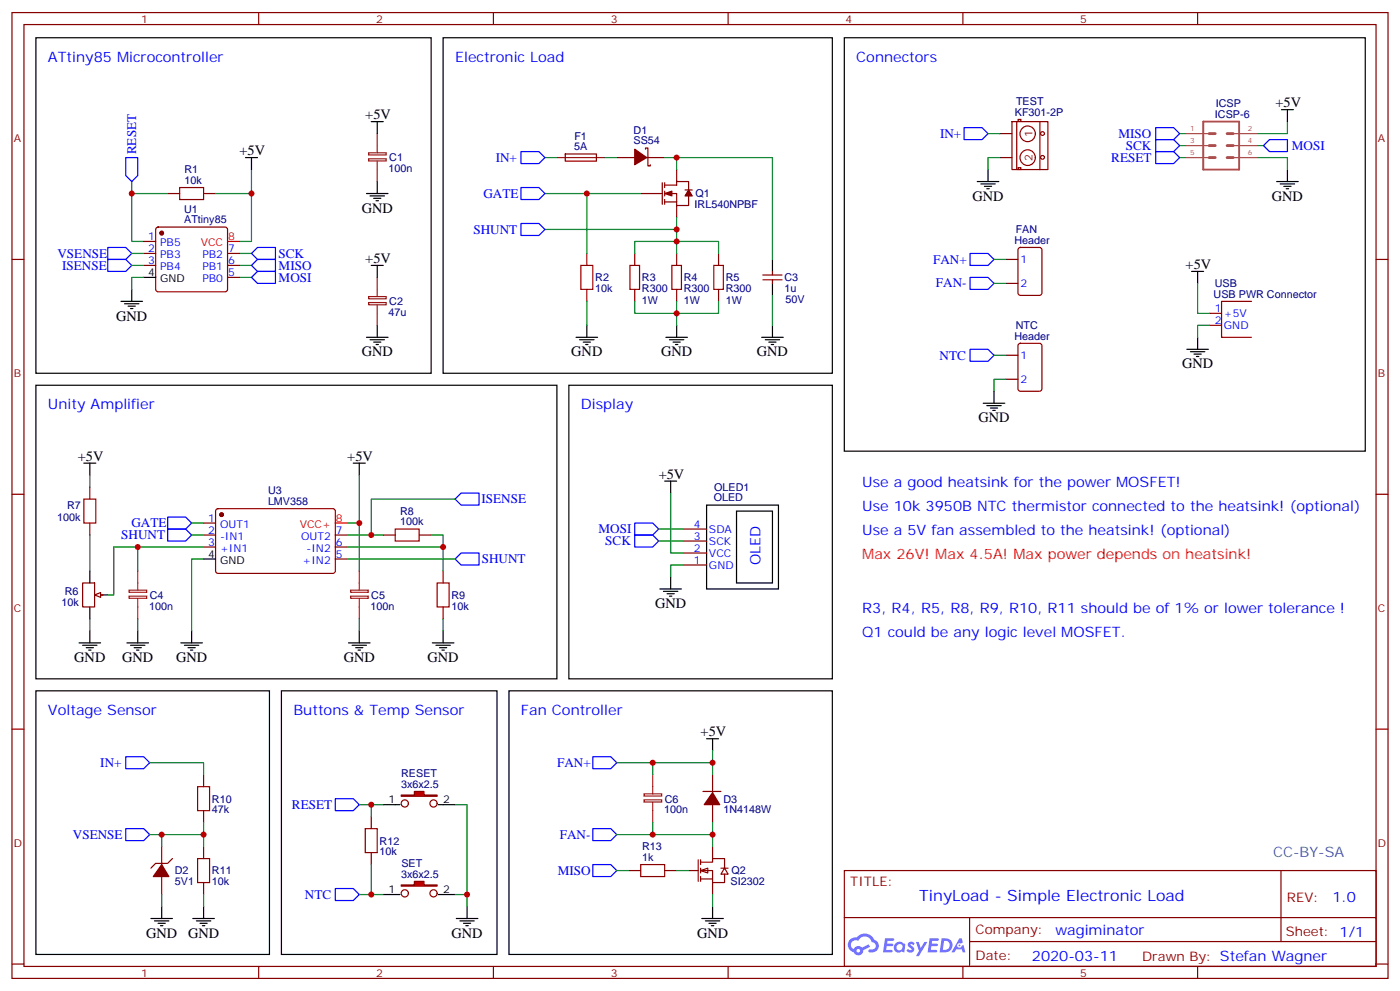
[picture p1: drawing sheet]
<svg xmlns="http://www.w3.org/2000/svg" width="412mm" height="292mm" viewBox="0 0 412 292" stroke-linecap="round" stroke-linejoin="round" font-family="sans-serif">
<g fill="none" stroke="#870000" stroke-width=".35">
<path d="M3.5 3.7h405.4v284.3h-405.4zM7.1 7.2h398.2v277.3h-398.2zM76.2 3.7v3.5M145.3 3.7v3.5M214.5 3.7v3.5M283.6 3.7v3.5M352.8 3.7v3.5M3.5 76.4h3.6M405.3 76.4h3.6M3.5 145.5h3.6M405.3 145.5h3.6M3.5 214.7h3.6"/>
<path d="M405.3 214.7h3.6M248.7 256.3h156.6v28.2h-156.6zM377.3 256.3v20.9M248.7 270.1h156.5M285.6 277.2h119.6M285.6 270.1v14.2M3.5 283.8h3.6M76.2 284.5v3.5M145.3 284.5v3.5M214.5 284.5v3.5M283.6 284.5v3.5M352.8 284.5v3.5"/>
<path d="M405.3 283.8h3.6"/>
</g>
<g fill="#5487ff">
<path d="M267.7 277.5a1.22 1.22 0 0 1 1.7 .2l-.4 .6a.47 .47 0 0 0-.3-.4 .47 .47 0 0 0-.5 .2l.1 .2a1.14 1.14 0 0 1 .8 1.8 1.14 1.14 0 0 1-1.9 0l-.2-.2 .5-.6 .7 .5a.29 .29 0 0 0 .3-.3 .29 .29 0 0 0-.2-.3 1.04 1.04 0 0 1-.6-1.7z"/>
<path d="M260.7 276.2h2.4l.3 .2-.2 .5-1.8 .1-.1 .8h1.5l.3 .4-.3 .4h-1.6l-.2 1.1h1.7l.2 .3-.2 .3-2.6 .1z"/>
<path d="M273.8 276.2h2.4l.3 .2-.1 .5-1.8 .1-.2 .8h1.6l.3 .4-.4 .4-1.6-.1-.1 1.1 1.7 .1 .2 .3-.2 .3-2.6 .1z"/>
<path d="M282.6 276.2h.7l.3 1.3-.6 .3a.69 .69 0 0 0-1 .3 .69 .69 0 0 0 .4 .9 .69 .69 0 0 0 .9-.6l.5-.2 .6 2.2h-.8l-.2-.9h-1.8l-.5 .9h-.8z"/>
<path d="M269.8 277.3h.8l.6 1.8 1.1-1.8h.9l-2.6 4.2h-.8l.9-1.5z"/>
<path d="M277.4 276.2l-.6 4.2h1.3a2.11 2.11 0 0 0 2.5-2.1 2.11 2.11 0 0 0-2.5-2.1zM278.1 277a1.39 1.39 0 0 1 1.7 1.4 1.39 1.39 0 0 1-1.8 1.2h-.3z"/>
<path d="M263.7 277.8a1.54 1.54 0 0 0-.1 2.2 1.54 1.54 0 0 0 2.2 .1l.6 .3 .3-2.3-.2-.3h-.4a1.49 1.49 0 0 0-2.4 0zM264 278.8a.94 .94 0 0 1 1.8 0 .94 .94 0 0 1-1.8 0z"/>
<path d="M250.4 276.6a2.18 2.18 0 0 0 1.1 3.7 1.44 1.44 0 0 0 1.6 .9 1.44 1.44 0 0 0 1.2-1.4l2-1.1-.5-.7-1.9 1a1.47 1.47 0 0 0-2.4 .4 1.39 1.39 0 0 1-.7-1.9 1.39 1.39 0 0 1 2-.5 2.12 2.12 0 0 1 2.2-1.3 2.12 2.12 0 0 1 1.9 1.7 1.14 1.14 0 0 1 1.1 1.4 1.14 1.14 0 0 1-1.7 .7 .43 .43 0 0 0-.5 .4 .43 .43 0 0 0 .4 .5 1.98 1.98 0 0 0 2.5-1.2 1.98 1.98 0 0 0-1.2-2.6 3.1 3.1 0 0 0-5.3-.6l-.9 .1zM252.3 279.9a.55 .55 0 0 1 1.1 0 .55 .55 0 0 1-1.1 0z"/>
<circle cx="282.6" cy="278.3" r=".26"/>
</g>
<g fill="none" stroke="#000" stroke-width=".35">
<path d="M10.6 11.1h116.4v98.8h-116.4zM109.4 35.8h3.5M111.1 35.8v3.5M377.5 32.3h3.5M379.2 32.3v3.5M72.3 46.4h3.5M74.1 46.4v3.5M107.9 57h6.4M109 57.7h4.2M110.1 58.4h2.1M110.8 59.1h.7M111.1 53.4v3.6"/>
<path d="M376.1 53.4h6.3M377.1 54.2h4.3M378.2 54.9h2.1M378.9 55.6h.7M379.2 49.9v3.5M109.4 78.1h3.5M111.1 78.1v3.6M227.5 76.4v3.5M42.3 81.7h3.6M107.9 99.3h6.4M111.1 95.8v3.5M196.1 99.3h6.4"/>
<path d="M199.3 95.8v3.5M224.4 99.3h6.3M227.5 83.4v3.6M227.5 95.8v3.5M109 100h4.2M110.1 100.7h2.1M110.8 101.4h.7M197.2 100h4.2M198.3 100.7h2.1M199 101.4h.7M225.4 100h4.3M226.5 100.7h2.1"/>
<path d="M227.2 101.4h.7M26.5 168.1v3.5M26.5 178.7v3.5M28.2 175.2h3.5M60 164.6h3.5"/>
</g>
<path d="M111.1 39.3v5.7M108.6 46.7h5.2v.7h-5.2zM108.6 45h5.2v.6h-5.2zM111.1 47.4v6M164 46.4h14.2M108.6 89.1h5.2v.6h-5.2zM108.6 87.3h5.2v.6h-5.2zM111.1 81.7v5.6M111.1 89.8v6" fill="none" stroke="#8c2424" stroke-width=".35"/>
<path d="M52.9 55.2h7.1v3.5h-7.1zM185.6 78.1h2.8v7.1h-2.8zM197.9 78.1h2.8v7.1h-2.8zM210.3 78.1h2.8v7.1h-2.8z" fill="none" stroke="#a10000" stroke-width=".35"/>
<g fill="none" stroke="#870000" stroke-width=".35">
<path d="M49.4 57h3.5M60 57h3.5M166.5 45.3h9.1l.1 2.1h-9.2zM181.7 46.4h5.3M188.7 57h6.4M190.1 43.9v-.3h.8v5.3h.7v-.4M190.5 46.4h5.3M195.1 53.8v6.3M195.8 54.5h3.5v-1.1h3.5v2.5M195.8 57h3.5v3.5M195.8 59.4h3.5M195.8 53.8v1.4"/>
<path d="M195.8 56.3v1.4M195.8 58.7v1.4M199.3 49.9v3.5M201.8 55.9h2.1M202.8 57.7v2.8h-3.5M42.3 71.1h3.6M42.3 74.6h3.6M42.3 78.1h3.6M46.1 67.1l.5-.2h19.7l.5 .2 .2 .5v17.6l-.2 .5-.5 .2h-19.7l-.5-.2-.2-.5v-17.6zM67 74.6h3.6M67 78.1h3.6M187 74.6v3.5"/>
<path d="M199.3 60.5v3.5M199.3 74.6v3.5M211.7 74.6v3.5M227.5 79.9v1.1M67 81.7h3.6M187 85.2v3.5M199.3 85.2v3.5M211.7 85.2v3.5M224.7 82.4h5.7M224.7 81h5.7M227.5 82.4v1M60 154h3.5"/>
<path d="M60 157.5h3.5M63.7 150l.5-.2h34.1l.5 .7-.1 17.9-.6 .4-34.2-.1-.4-.6v-17.6zM98.8 157.5h3.5M24.3 171.6h3.6v7.1h-3.6zM28.6 175.2h1.7M60 161h3.5M98.8 161h3.5M98.8 164.6h3.5"/>
</g>
<g fill="none" stroke="#008700" stroke-width=".35">
<path d="M347.5 39.3h1.7M379.2 35.8v3.5h-8.8M38.8 53.4v3.6M49.4 57h-10.6v14.1h3.5M63.5 57h10.6M74.1 49.9v21.2h-3.5M199.3 49.9v-3.5h28.2v30M347.5 42.9h1.7M347.5 46.4h1.7M370.4 46.4h8.8v3.5M370.4 42.9h1.8M70.6 78.1h3.5"/>
<path d="M70.6 74.6h3.5M187 74.6v-3.5h24.7v3.5M199.3 64v10.6M70.6 81.7h3.5M187 88.7v3.6h24.7v-3.6M199.3 88.7v7.1M227.5 87v8.8"/>
</g>
<path d="M340.4 37.6h5.3l1.8 1.7-1.8 1.8h-5.3zM37 46.4h3.6v5.3l-1.8 1.7-1.8-1.7zM340.4 41.1h5.3l1.8 1.8-1.8 1.7h-5.3zM340.4 44.6h5.3l1.8 1.8-1.8 1.8h-5.3zM373.9 41.1h5.3v3.5h-5.3l-1.7-1.7zM74.1 78.1l1.7-1.7h5.3v3.5h-5.3zM74.1 74.6l1.7-1.8h5.3v3.6h-5.3zM74.1 81.7l1.7-1.8h5.3v3.5h-5.3z" fill="none" stroke="#00f" stroke-width=".35"/>
<g fill="#870000" stroke="#870000" stroke-width=".35">
<path d="M195.8 57l2.1-.7v1.4z"/>
<path d="M202.8 55.9l1.1 1.8h-2.1z"/>
<path d="M187 43.9l3.5 2.5-3.5 2.1z"/>
<circle cx="47.6" cy="68.6" r=".53"/>
<circle cx="65.3" cy="151.5" r=".53"/>
</g>
<path d="M67 71.1h3.6M98.8 154h3.5" fill="none" stroke="#f00" stroke-width=".35"/>
<path d="M354.4 35.8h10.6v14.1h-10.6z" fill="none" stroke="#a64a4a" stroke-width=".56"/>
<path d="M356.2 39.3h1.8M361.5 39.3h1.7M356.2 46.4h1.8M356.2 42.9h1.8M361.5 46.4h1.7M361.5 42.9h1.7" fill="none" stroke="#a64a4a" stroke-width=".85"/>
<path d="M349.2 39.3h7M363.5 39.3h6.9M349.2 42.9h7M349.2 46.4h7M363.5 42.9h6.9M363.5 46.4h6.9" fill="none" stroke="#a64a4a" stroke-width=".35"/>
<path d="M27.9 175.2l1.7-.8v1.5z" fill="#f0f0f0" stroke="#870000" stroke-width=".35"/>
<path d="M171.1 78.1h3.5v7.1h-3.5zM24.7 146.9h3.5v7.1h-3.5zM116.4 155.8h7.1v3.5h-7.1zM128.8 171.6h3.5v7.1h-3.5zM58.2 231.6h3.5v7.1h-3.5zM58.2 252.8h3.5v7h-3.5z" fill="none" stroke="#a10000" stroke-width=".35"/>
<g fill="none" stroke="#870000" stroke-width=".35">
<path d="M172.9 74.6v3.5M172.9 85.2v3.5M26.5 143.4v3.5M26.5 154v3.5M112.9 157.5h3.5M123.5 157.5h3.5M201.1 159.3h7M201.1 155.8h7M130.5 168.1v3.5M130.5 178.7v3.5M201.1 166.3h7M201.1 162.8h7"/>
<path d="M60 228.1v3.5M60 238.7v3.5M47.6 249.2v5.3M47.6 258.1v5.2M50.8 252.8l-1.4 1.4h-3.5l-1.5 1.4M60 249.2v3.6M60 259.8v3.5"/>
</g>
<g fill="none" stroke="#000" stroke-width=".35">
<path d="M130.5 11.1h114.7v98.8h-114.7zM35.6 88.7h6.4M36.7 89.4h4.2M37.7 90.1h2.2M38.5 90.8h.7M38.8 85.2v3.5M169.7 99.3h6.3M172.9 95.8v3.5M10.6 113.4h153.4v86.4h-153.4zM170.7 100h4.3M171.8 100.7h2.1M172.5 101.4h.7"/>
<path d="M24.7 136.3h3.5M26.5 136.3v3.6M104.1 136.3h3.5M105.8 136.3v3.6M195.8 141.6h3.5M197.6 141.6v3.6M208.1 148.7h21.2v24.7h-21.2zM217 150.5h10.5v21.1h-10.5zM194.4 173.4h6.3M195.4 174.1h4.3M196.5 174.8h2.1M197.2 175.5h.7"/>
<path d="M197.6 169.9v3.5M23.3 189.3h6.3M24.3 190h4.3M25.4 190.7h2.1M26.1 191.4h.7M26.5 185.7v3.6M37.4 189.3h6.3M38.5 190h4.2M39.5 190.7h2.1M40.2 191.4h.7M40.6 185.7v3.6M53.3 189.3h6.3"/>
<path d="M54.3 190h4.3M55.4 190.7h2.1M56.1 191.4h.7M56.4 185.7v3.6M102.7 189.3h6.3M103.7 190h4.2M104.8 190.7h2.1M105.5 191.4h.7M105.8 185.7v3.6M127.4 189.3h6.3M128.4 190h4.2M129.5 190.7h2.1"/>
<path d="M130.2 191.4h.7M130.5 185.7v3.6M10.6 203.4h68.8v77.6h-68.8zM112.9 236.9h3.5M130.5 236.9h3.6M44.4 270.4h6.4M45.5 271.1h4.2M46.6 271.8h2.1M47.3 272.5h.7M47.6 266.9v3.5M56.8 270.4h6.3M57.9 271.1h4.2"/>
<path d="M58.9 271.8h2.1M59.6 272.5h.7M60 266.9v3.5"/>
</g>
<g fill="none" stroke="#008700" stroke-width=".35">
<path d="M160.5 57h28.2M160.5 46.4h3.5M172.9 57v17.6M178.2 46.4h3.5M195.8 46.4h3.5M38.8 74.6h3.5M38.8 78.1h3.5M160.5 67.6h38.8M42.3 81.7h-3.5v3.5M172.9 88.7v7.1M105.8 139.9v28.2M26.5 157.5v10.6"/>
<path d="M56.4 154h3.6M56.4 157.5h3.6M102.3 154h3.5M102.3 157.5h10.6M127 157.5h3.5v10.6M134.1 146.9h-24.7v10.6M194 155.8h7.1M194 159.3h7.1M197.6 145.2v17.6h3.5M33.5 161h26.5M40.6 161v7.1M60 164.6h-3.6v21.1"/>
<path d="M102.3 161h28.2M102.3 164.6h31.8M201.1 166.3h-3.5v3.6M26.5 182.2v3.5M40.6 182.2v3.5M105.8 182.2v3.5M130.5 182.2v3.5M44.1 224.5h15.9v3.6M44.1 245.7h15.9M47.6 245.7v3.5M60 242.2v7M47.6 263.3v3.6"/>
<path d="M60 263.3v3.6"/>
</g>
<g fill="none" stroke="#00f" stroke-width=".35">
<path d="M153.5 44.6h5.2l1.8 1.8-1.8 1.8h-5.2zM153.5 55.2h5.2l1.8 1.8-1.8 1.7h-5.2zM31.7 72.8h5.3l1.8 1.8-1.8 1.8h-5.3zM31.7 76.4h5.3l1.8 1.7-1.8 1.8h-5.3zM153.5 65.8h5.2l1.8 1.8-1.8 1.7h-5.2zM49.4 155.8h5.3l1.7 1.7-1.7 1.8h-5.3zM49.4 152.2h5.3l1.7 1.8-1.7 1.8h-5.3zM134.1 146.9l1.7-1.7h5.3v3.5h-5.3zM187 157.5h5.3l1.7 1.8-1.7 1.7h-5.3zM187 154h5.3l1.7 1.8-1.7 1.7h-5.3zM134.1 164.6l1.7-1.8h5.3v3.5h-5.3zM37 222.8h5.3l1.8 1.7-1.8 1.8h-5.3z"/>
<path d="M37 243.9h5.3l1.8 1.8-1.8 1.8h-5.3z"/>
</g>
<path d="M38 175.5h5.2v.6h-5.2zM38 173.7h5.2v.7h-5.2zM40.6 168.1v5.6M40.6 176.2v6M103.3 175.5h5.2v.6h-5.2zM103.3 173.7h5.2v.7h-5.2zM105.8 168.1v5.6M105.8 176.2v6" fill="none" stroke="#8c2424" stroke-width=".35"/>
<path d="M47.6 254.5l2.1 3.6h-4.5z" fill="#870000" stroke="#870000" stroke-width=".35"/>
<path d="M118.2 234.1h3.9v-1.1h2.8v1.1h3.9v.3h-10.6z" fill="#f00" stroke="#870000" stroke-width=".35"/>
<g fill="none" stroke="#870000" stroke-width=".35">
<circle cx="119.2" cy="236.5" r="1.06"/>
<circle cx="127.7" cy="236.5" r="1.06"/>
</g>
<path d="M116.4 236.9h1.4M129.1 236.9h1.4M112.9 263.3h3.5M130.5 263.3h3.6" fill="none" stroke="#000" stroke-width=".35"/>
<path d="M118.2 260.5h3.9v-1h2.8v1h3.9v.4h-10.6z" fill="#f00" stroke="#870000" stroke-width=".35"/>
<g fill="none" stroke="#870000" stroke-width=".35">
<path d="M109.4 240.4v3.5M109.4 251v3.5"/>
<circle cx="119.2" cy="263" r="1.06"/>
<circle cx="127.7" cy="263" r="1.06"/>
</g>
<path d="M82.9 203.4h63.5v77.6h-63.5zM116.4 263.3h1.4M129.1 263.3h1.4M134.4 270.4h6.4M135.5 271.1h4.2M136.5 271.8h2.1M137.2 272.5h.7M137.6 266.9v3.5" fill="none" stroke="#000" stroke-width=".35"/>
<path d="M107.6 243.9h3.5v7.1h-3.5z" fill="none" stroke="#a10000" stroke-width=".35"/>
<path d="M26.5 139.9v3.5M105.8 236.9h7.1M109.4 236.9v3.5M134.1 236.9h3.5v26.4M109.4 254.5v8.8h3.5M105.8 263.3h3.6M134.1 263.3h3.5v3.6" fill="none" stroke="#008700" stroke-width=".35"/>
<path d="M98.8 235.1h5.3l1.7 1.8-1.7 1.8h-5.3zM98.8 261.6h5.3l1.7 1.7-1.7 1.8h-5.3z" fill="none" stroke="#00f" stroke-width=".35"/>
<path d="M206.4 256.3l2.1-.7v1.4z" fill="#fff" stroke="#870000" stroke-width=".35"/>
<g fill="none" stroke="#870000" stroke-width=".35">
<path d="M298.1 35.8h10.6v14.1h-10.6zM299.5 35.8v14.1M299.9 35.2h.8v.5h-.8zM306.3 35.8v14.2M299.9 49.4h.8v.5h-.8zM296.3 76.4h3.6M300.1 73.1l.5-.3h5.6l.7 .5v13l-.4 .6-5.9 .1-.7-.5v-12.9zM296.3 83.4h3.6M356.3 92.3h3.5M356.3 95.8h3.5M368.7 88.7h-8.9v10.6h8.9M296.3 104.6h3.6"/>
<path d="M296.3 111.7h3.6M300.1 101.3l.5-.2h5.6l.7 .4v13l-.4 .6-5.9 .1-.7-.5v-12.9zM207.1 233h5.3M209.9 228.1v5.3M209.9 236.9v5.3M185.2 256.3h3.5M195.8 256.3h3.5M202.8 256.3h2.9M205.7 253.1v6.4M206.4 253.8h3.5v-1h3.5v2.8M206.4 256.3h3.5v3.5h3.5v-2.4M206.4 258.8h3.5"/>
<path d="M206.4 253.1v1.4M206.4 255.6v1.4M206.4 258.1v1.4M209.9 249.2v3.6M209.9 259.8v3.5M212.4 255.6h2.1M213.4 255.6l1.1 1.8h-2.1z"/>
<circle cx="302.7" cy="39.4" r="2.28"/>
<circle cx="307.1" cy="39.3" r=".56"/>
<circle cx="302.7" cy="46.4" r="2.28"/>
<circle cx="307.1" cy="46.3" r=".56"/>
</g>
<path d="M188.7 254.5h7.1v3.6h-7.1z" fill="none" stroke="#a10000" stroke-width=".35"/>
<g fill="none" stroke="#000" stroke-width=".35">
<path d="M248.7 11.1h153.5v121.7h-153.5zM287.9 53.4h6.3M288.9 54.2h4.3M290 54.9h2.1M290.7 55.6h.7M291 49.9v3.5M351 79.9h3.5M352.8 79.9v3.5M352.8 99.3v3.5M167.6 113.4h77.6v86.4h-77.6zM289.6 118.7h6.4M290.7 119.4h4.2"/>
<path d="M292.8 115.2v3.5M349.6 102.8h6.4M350.7 103.5h4.2M351.7 104.2h2.1M352.4 105h.7M291.7 120.1h2.2M292.5 120.8h.7M149.9 203.4h95.3v77.6h-95.3zM208.1 217.5h3.6M209.9 217.5v3.5M206.7 270.4h6.4M207.8 271.1h4.2"/>
<path d="M208.8 271.8h2.2M209.5 272.5h.8M209.9 266.9v3.5"/>
</g>
<path d="M284 37.6h5.3l1.7 1.7-1.7 1.8h-5.3zM285.8 74.6h5.2l1.8 1.8-1.8 1.7h-5.2zM285.8 81.7h5.2l1.8 1.7-1.8 1.8h-5.2zM285.8 102.8h5.2l1.8 1.8-1.8 1.8h-5.2zM174.6 222.8h5.3l1.8 1.7-1.8 1.8h-5.3zM174.6 254.5h5.3l1.8 1.8-1.8 1.8h-5.3zM174.6 243.9h5.3l1.8 1.8-1.8 1.8h-5.3z" fill="none" stroke="#00f" stroke-width=".35"/>
<g fill="none" stroke="#008700" stroke-width=".35">
<path d="M291 39.3h3.6M294.6 46.4h-3.6v3.5M292.8 76.4h3.5M292.8 83.4h3.5M352.8 83.4v8.9h3.5M356.3 95.8h-3.5v3.5M292.8 104.6h3.5M296.3 111.7h-3.5v3.5M33.5 161v14.2h-1.8M181.7 224.5h28.2M192.3 224.5v3.6M209.9 221v7.1"/>
<path d="M181.7 256.3h3.5M181.7 245.7h28.2M192.3 242.2v3.5M199.3 256.3h3.5M209.9 242.2v7M209.9 263.3v3.6"/>
</g>
<path d="M189.7 235.5h5.2v.6h-5.2zM189.7 233.7h5.2v.7h-5.2zM192.3 228.1v5.6M192.3 236.2v6" fill="none" stroke="#8c2424" stroke-width=".35"/>
<path d="M209.9 233.4l2.1 3.5h-4.6z" fill="#870000" stroke="#870000" stroke-width=".35"/>
<path d="M294.6 39.3h3.5M294.6 46.4h3.5" fill="none" stroke="#800000" stroke-width=".35"/>
<g fill="#c00">
<circle cx="192.3" cy="245.7" r=".88"/>
<circle cx="209.9" cy="245.7" r=".88"/>
<circle cx="137.6" cy="263.3" r=".88"/>
<circle cx="109.4" cy="263.3" r=".88"/>
<circle cx="109.4" cy="236.9" r=".88"/>
<circle cx="47.6" cy="245.7" r=".88"/>
<circle cx="109.4" cy="157.5" r=".88"/>
<circle cx="105.8" cy="154" r=".88"/>
<circle cx="199.3" cy="71.1" r=".88"/>
<circle cx="199.3" cy="92.3" r=".88"/>
<circle cx="38.8" cy="57" r=".88"/>
<circle cx="172.9" cy="57" r=".88"/>
<circle cx="199.3" cy="67.6" r=".88"/>
<circle cx="199.3" cy="46.4" r=".88"/>
<circle cx="40.6" cy="161" r=".88"/>
<circle cx="130.5" cy="161" r=".88"/>
<circle cx="60" cy="245.7" r=".88"/>
<circle cx="74.1" cy="57" r=".88"/>
<circle cx="209.9" cy="224.5" r=".88"/>
<circle cx="192.3" cy="224.5" r=".88"/>
</g>
<text font-size="4.6" fill="#00f" x="270.8" y="265.3">TinyLoad - Simple Electronic Load</text>
<g font-size="4.2" fill="#00f">
<text x="14.1" y="18.2">ATtiny85 Microcontroller</text>
<text x="134.1" y="18.2">Electronic Load</text>
<text x="252.2" y="18.2">Connectors</text>
<text x="14.1" y="120.5">Unity Amplifier</text>
<text x="171.1" y="120.5">Display</text>
<text x="254" y="143.4">Use a good heatsink for the power MOSFET!</text>
<text x="254" y="150.5">Use 10k 3950B NTC thermistor connected to the heatsink! (optional)</text>
<text x="254" y="157.5">Use a 5V fan assembled to the heatsink! (optional)</text>
<text x="224" y="166.3" transform="rotate(-90 224 166.3)">OLED</text>
<text x="254" y="180.4">R3, R4, R5, R8, R9, R10, R11 should be of 1% or lower tolerance !</text>
<text x="254" y="187.5">Q1 could be any logic level MOSFET.</text>
<text x="14.1" y="210.4">Voltage Sensor</text>
<text x="86.4" y="210.4">Buttons &amp; Temp Sensor</text>
<text x="153.5" y="210.4">Fan Controller</text>
<text x="392.5" y="265.6">1.0</text>
<text x="310.9" y="275.1">wagiminator</text>
<text x="304" y="282.9">2020-03-11</text>
</g>
<g font-size="4.2">
<text x="107.6" y="35.1">+5V</text>
<text x="375.7" y="31.6">+5V</text>
<text x="70.6" y="45.7">+5V</text>
<text x="286.5" y="59.1">GND</text>
<text x="374.6" y="59.1">GND</text>
<text x="106.5" y="62.6">GND</text>
<text x="107.6" y="77.4">+5V</text>
<text x="349.2" y="79.2">+5V</text>
<text x="34.2" y="94.4">GND</text>
<text x="106.5" y="105">GND</text>
<text x="168.3" y="105">GND</text>
<text x="194.7" y="105">GND</text>
<text x="223" y="105">GND</text>
<text x="348.2" y="108.5">GND</text>
<text x="288.2" y="124.4">GND</text>
<text x="22.9" y="135.6">+5V</text>
<text x="102.3" y="135.6">+5V</text>
<text x="194" y="140.9">+5V</text>
<text x="193" y="179">GND</text>
<text x="21.9" y="194.9">GND</text>
<text x="36" y="194.9">GND</text>
<text x="51.9" y="194.9">GND</text>
<text x="101.2" y="194.9">GND</text>
<text x="125.9" y="194.9">GND</text>
<text x="206.4" y="216.8">+5V</text>
<text x="43" y="276">GND</text>
<text x="55.4" y="276">GND</text>
<text x="133" y="276">GND</text>
<text x="205.3" y="276">GND</text>
</g>
<text font-size="4.2" fill="#f00" x="254" y="164.6">Max 26V! Max 4.5A! Max power depends on heatsink!</text>
<text font-size="4.2" fill="#0099b0" x="375" y="252.4">CC-BY-SA</text>
<g font-size="3.9" fill="#00f">
<text x="276.9" y="40.6">IN+</text>
<text x="329.5" y="40.6">MISO</text>
<text x="40.1" y="45.4" transform="rotate(-90 40.1 45.4)">RESET</text>
<text x="146" y="47.7">IN+</text>
<text x="327.3" y="47.7">RESET</text>
<text x="331.6" y="44.1">SCK</text>
<text x="380.5" y="44.1">MOSI</text>
<text x="142.4" y="58.2">GATE</text>
<text x="139.4" y="68.8">SHUNT</text>
<text x="16.9" y="75.9">VSENSE</text>
<text x="82" y="75.9">SCK</text>
<text x="274.9" y="77.6">FAN+</text>
<text x="18.3" y="79.4">ISENSE</text>
<text x="82.1" y="79.4">MISO</text>
<text x="82.1" y="82.9">MOSI</text>
<text x="275.7" y="84.4">FAN-</text>
<text x="276.8" y="105.9">NTC</text>
<text x="141.8" y="148.2">ISENSE</text>
<text x="38.7" y="155.2">GATE</text>
<text x="35.7" y="158.8">SHUNT</text>
<text x="176.3" y="157">MOSI</text>
<text x="178.3" y="160.5">SCK</text>
<text x="141.9" y="165.8">SHUNT</text>
<text x="29.6" y="225.8">IN+</text>
<text x="164.1" y="225.8">FAN+</text>
<text x="86" y="238.1">RESET</text>
<text x="21.5" y="247">VSENSE</text>
<text x="164.9" y="247">FAN-</text>
<text x="164.3" y="257.6">MISO</text>
<text x="89.8" y="264.6">NTC</text>
</g>
<g font-size="3.9" fill="#800">
<text x="250.5" y="260.9">TITLE:</text>
<text x="379.1" y="265.6">REV:</text>
<text x="287.4" y="275.1">Company:</text>
<text x="378.7" y="275.7">Sheet: 1/1</text>
<text x="287.4" y="282.8">Date:</text>
<text x="336.4" y="282.8">Drawn By: Stefan Wagner</text>
</g>
<g font-size="3.2" fill="#800">
<text x="41.6" y="6.7">1</text>
<text x="110.8" y="6.7">2</text>
<text x="179.9" y="6.7">3</text>
<text x="249.1" y="6.7">4</text>
<text x="318.2" y="6.7">5</text>
<text x="4.1" y="41.8">A</text>
<text x="304.1" y="40.4" transform="rotate(-90 304.1 40.4)">1</text>
<text x="405.9" y="41.8">A</text>
<text x="304.1" y="47.5" transform="rotate(-90 304.1 47.5)">2</text>
<text x="4.1" y="110.9">B</text>
<text x="405.9" y="110.9">B</text>
<text x="4.1" y="180.1">C</text>
<text x="405.9" y="180.1">C</text>
<text x="4.1" y="249.2">D</text>
<text x="405.9" y="249.2">D</text>
<text x="41.6" y="287.5">1</text>
<text x="110.8" y="287.5">2</text>
<text x="179.9" y="287.5">3</text>
<text x="249.1" y="287.5">4</text>
<text x="318.2" y="287.5">5</text>
</g>
<g font-size="3.2" fill="#000080">
<text x="298.9" y="34.1">KF301-2P</text>
<text x="299.3" y="30.9">TEST</text>
<text x="357.9" y="34.7">ICSP-6</text>
<text x="358.1" y="31.5">ICSP</text>
<text x="169.2" y="41.1">F1</text>
<text x="186.6" y="39.3">D1</text>
<text x="114.7" y="47.5">C1</text>
<text x="169.2" y="44.3">5A</text>
<text x="186.6" y="42.5">SS54</text>
<text x="54.3" y="51">R1</text>
<text x="114.5" y="50.7">100n</text>
<text x="54.3" y="54.2">10k</text>
<text x="204.9" y="58.1">Q1</text>
<text x="54.3" y="65.8">ATtiny85</text>
<text x="54.3" y="62.6">U1</text>
<text x="204.6" y="61.3">IRL540NPBF</text>
<text x="298.8" y="71.8">Header</text>
<text x="299.2" y="68.6">FAN</text>
<text x="175.3" y="82.8">R2</text>
<text x="189.1" y="82.8">R3</text>
<text x="201.4" y="82.8">R4</text>
<text x="213.8" y="82.8">R5</text>
<text x="231.1" y="82.8">C3</text>
<text x="114.7" y="89.9">C2</text>
<text x="175.3" y="86">10k</text>
<text x="189.1" y="86">R300</text>
<text x="189.1" y="89.4">1W</text>
<text x="201.4" y="86">R300</text>
<text x="201.4" y="89.4">1W</text>
<text x="213.8" y="86">R300</text>
<text x="213.8" y="89.4">1W</text>
<text x="231.1" y="86">1u</text>
<text x="231.4" y="89.1">50V</text>
<text x="357.5" y="87.7">USB PWR Connector</text>
<text x="357.9" y="84.5">USB</text>
<text x="114.5" y="93">47u</text>
<text x="298.8" y="100">Header</text>
<text x="299.2" y="96.8">NTC</text>
<text x="19.8" y="149.9">R7</text>
<text x="78.9" y="148.7">LMV358</text>
<text x="78.9" y="145.5">U3</text>
<text x="210.2" y="147.6">OLED</text>
<text x="210.4" y="144.5">OLED1</text>
<text x="16.8" y="153.4">100k</text>
<text x="117.8" y="154.7">100k</text>
<text x="117.8" y="151.6">R8</text>
<text x="18.1" y="178.4">10k</text>
<text x="19.1" y="175.3">R6</text>
<text x="43.9" y="179.5">100n</text>
<text x="44.1" y="176.3">C4</text>
<text x="109.2" y="179.5">100n</text>
<text x="109.4" y="176.3">C5</text>
<text x="133" y="179.5">10k</text>
<text x="133" y="176.3">R9</text>
<text x="118.2" y="232">3x6x2.5</text>
<text x="118.2" y="228.7">RESET</text>
<text x="62.4" y="239.4">47k</text>
<text x="62.4" y="236.3">R10</text>
<text x="195.6" y="239.4">100n</text>
<text x="195.8" y="236.3">C6</text>
<text x="213.1" y="239.4">1N4148W</text>
<text x="213.1" y="236.3">D3</text>
<text x="111.8" y="251.8">10k</text>
<text x="111.8" y="248.6">R12</text>
<text x="189.2" y="250.2">R13</text>
<text x="51.5" y="257.4">D2</text>
<text x="62.4" y="257.4">R11</text>
<text x="118.3" y="255.3">SET</text>
<text x="189.2" y="253.5">1k</text>
<text x="215.4" y="257.4">Q2</text>
<text x="51.5" y="260.6">5V1</text>
<text x="62.4" y="260.6">10k</text>
<text x="118.2" y="258.4">3x6x2.5</text>
<text x="215.2" y="260.6">SI2302</text>
</g>
<g font-size="3.2" fill="#00f">
<text x="43.7" y="70.7">1</text>
<text x="43.7" y="74.3">2</text>
<text x="43.7" y="77.8">3</text>
<text x="47.2" y="72.5">PB5</text>
<text x="47.2" y="76">PB3</text>
<text x="59.6" y="76">PB2</text>
<text x="67.2" y="77.8">6</text>
<text x="67.2" y="74.3">7</text>
<text x="300.6" y="77.4">1</text>
<text x="47.2" y="79.6">PB4</text>
<text x="59.6" y="83.1">PB0</text>
<text x="59.6" y="79.6">PB1</text>
<text x="67.2" y="81.3">5</text>
<text x="300.6" y="84.5">2</text>
<text x="357.8" y="91.9">1</text>
<text x="357.8" y="95.4">2</text>
<text x="360.5" y="93.3">+5V</text>
<text x="360.5" y="96.8">GND</text>
<text x="300.6" y="105.7">1</text>
<text x="300.6" y="112.7">2</text>
<text x="61.3" y="153.6">1</text>
<text x="64.8" y="155.4">OUT1</text>
<text x="204.4" y="155.4">4</text>
<text x="61.3" y="157.2">2</text>
<text x="61.3" y="160.7">3</text>
<text x="64.8" y="158.9">-IN1</text>
<text x="88.7" y="158.9">OUT2</text>
<text x="99" y="160.7">6</text>
<text x="99" y="157.2">7</text>
<text x="204.4" y="158.9">3</text>
<text x="208.8" y="160.3">SCK</text>
<text x="208.8" y="156.8">SDA</text>
<text x="64.8" y="162.5">+IN1</text>
<text x="89.2" y="166">+IN2</text>
<text x="90.3" y="162.5">-IN2</text>
<text x="99" y="164.2">5</text>
<text x="204.4" y="166">1</text>
<text x="204.4" y="162.5">2</text>
<text x="208.8" y="167.4">GND</text>
<text x="208.8" y="163.9">VCC</text>
</g>
<g font-size="3.2" fill="#f00">
<text x="67.2" y="70.7">8</text>
<text x="59.1" y="72.5">VCC</text>
<text x="88.3" y="155.4">VCC+</text>
<text x="99" y="153.6">8</text>
</g>
<g font-size="3.2">
<text x="43.7" y="81.3">4</text>
<text x="47.2" y="83.1">GND</text>
<text x="61.3" y="164.2">4</text>
<text x="64.8" y="166">GND</text>
<text x="114.4" y="236.5">1</text>
<text x="130.5" y="236.5">2</text>
<text x="114.4" y="263">1</text>
<text x="130.5" y="263">2</text>
</g>
<g font-size="2.1" fill="#a54b4b">
<text x="350.6" y="38.6">1</text>
<text x="367.5" y="38.6">2</text>
<text x="350.6" y="42.2">3</text>
<text x="350.6" y="45.7">5</text>
<text x="367.5" y="42.2">4</text>
<text x="367.5" y="45.7">6</text>
</g>
</svg>
